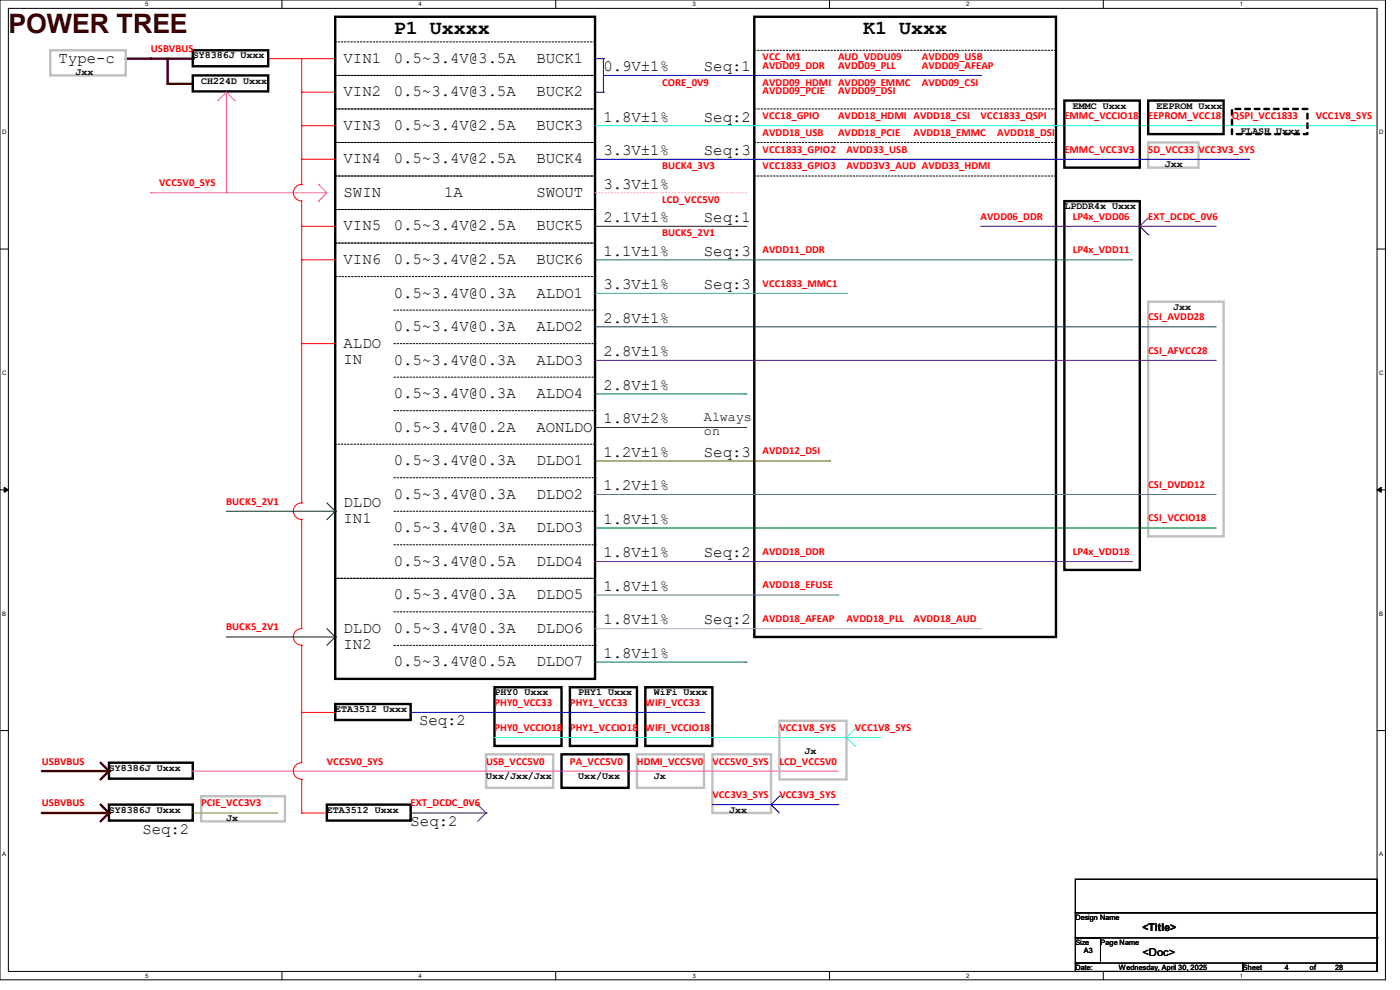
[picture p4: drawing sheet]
<svg xmlns="http://www.w3.org/2000/svg" width="297mm" height="210mm" viewBox="0 0 297 210" stroke-linecap="round" stroke-linejoin="round" font-family="sans-serif">
<path d="M0 0h293.9v207.9h-293.9zM1.8 1.8h290.3v204.3h-290.3z" fill="none" stroke="#000" stroke-width=".21"/>
<g fill="#fff">
<path d="M30.8 .2h.7v1.4h-.7z"/>
<path d="M30.8 206.2h.7v1.4h-.7z"/>
</g>
<path d="M59.8 0v1.8M59.8 206.1v1.8" fill="none" stroke="#000" stroke-width=".21"/>
<g fill="#fff">
<path d="M88.8 .2h.7v1.4h-.7z"/>
<path d="M88.8 206.2h.7v1.4h-.7z"/>
</g>
<path d="M117.9 0v1.8M117.9 206.1v1.8" fill="none" stroke="#000" stroke-width=".21"/>
<g fill="#fff">
<path d="M146.9 .2h.7v1.4h-.7z"/>
<path d="M146.9 206.2h.7v1.4h-.7z"/>
</g>
<path d="M176 0v1.8M176 206.1v1.8" fill="none" stroke="#000" stroke-width=".21"/>
<g fill="#fff">
<path d="M205 .2h.7v1.4h-.7z"/>
<path d="M205 206.2h.7v1.4h-.7z"/>
</g>
<path d="M234.1 0v1.8M234.1 206.1v1.8" fill="none" stroke="#000" stroke-width=".21"/>
<g fill="#fff">
<path d="M263.1 .2h.6v1.4h-.6z"/>
<path d="M263.1 206.2h.6v1.4h-.6z"/>
<path d="M.5 27.3h.9v1.4h-.9z"/>
<path d="M292.6 27.3h.9v1.4h-.9z"/>
<path d="M.5 78.4h.9v1.4h-.9z"/>
<path d="M292.6 78.4h.9v1.4h-.9z"/>
</g>
<path d="M0 52.8h1.8M292.1 52.8h1.8" fill="none" stroke="#000" stroke-width=".21"/>
<g fill="#fff">
<path d="M.5 129.5h.8v1.4h-.8z"/>
<path d="M292.6 129.5h.8v1.4h-.8z"/>
</g>
<path d="M0 103.9h1.8M292.1 103.9h1.8" fill="none" stroke="#000" stroke-width=".21"/>
<path d="M.9 103.4l.9 .5-.9 .5zM292.1 103.9l.9-.5v1z" fill="#000" stroke="#000" stroke-width=".21"/>
<g fill="#fff">
<path d="M.5 180.5h.8v1.4h-.8z"/>
<path d="M292.6 180.5h.8v1.4h-.8z"/>
</g>
<path d="M0 155h1.8M292.1 155h1.8" fill="none" stroke="#000" stroke-width=".21"/>
<path d="M26.7 12.4h5.3" fill="none" stroke="#800000" stroke-width=".51"/>
<circle cx="32" cy="12.4" r=".25" fill="#800000"/>
<path d="M35.6 12.4v5.4" fill="none" stroke="#800000" stroke-width=".51"/>
<circle cx="35.6" cy="17.8" r=".25" fill="#800000"/>
<path d="M32 12.4h8.9" fill="none" stroke="#800000" stroke-width=".51"/>
<circle cx="40.9" cy="12.4" r=".25" fill="#800000"/>
<path d="M56.9 12.4h14.2M71.1 12.4h.1" fill="none" stroke="#f00" stroke-width=".21"/>
<path d="M126.2 12.4h1.8M128 12.4h.1M128 12.4v7.2M128 16h80M208 16h.1" fill="none" stroke="#0000a0" stroke-width=".21"/>
<path d="M35.6 17.8h5.3" fill="none" stroke="#800000" stroke-width=".51"/>
<circle cx="35.6" cy="17.8" r=".25" fill="#800000"/>
<g fill="none" stroke="#f00" stroke-width=".21">
<path d="M64 19.6h.1M64 19.6h7.1M64 12.4v26.7M64 26.7h.1M64 33.8h.1M64 39.1h.1M64 26.7h7.1M64 33.8h7.1M64 39.1a1.76 1.76 0 0 0-1.8 1.8 1.76 1.76 0 0 0 1.8 1.7M64 48h.1M64 55.1h.1M64 48h7.1"/>
<path d="M64 55.1h7.1M64 42.7v64M64 72.9h.1M64 72.9h7.1M64 110.2h.1M64 110.2v23.1a1.76 1.76 0 0 0-1.8 1.8 1.76 1.76 0 0 0 1.8 1.8M64 106.7h.1M64 106.7a1.76 1.76 0 0 0-1.8 1.7 1.76 1.76 0 0 0 1.8 1.8M64 151.1h.1M64 151.1h7.1"/>
</g>
<path d="M126.2 19.6h1.8M128 19.6h.1M87.1 151.1h62.3M149.4 151.1h.1" fill="none" stroke="#0000a0" stroke-width=".21"/>
<g fill="none" stroke="#000" stroke-width=".51">
<path d="M40.9 10.7h16v3.4h-16zM40.9 16h16v3.4h-16zM71.1 3.6h55.1v140.4h-55.1zM160 3.6h64v131.5h-64zM225.8 21.3h16v14.3h-16zM243.6 21.3h16v7.1h-16zM225.8 42.7h16v78.2h-16zM71.1 149.4h16v3.3h-16zM104.9 145.8h14.2v12.4h-14.2zM120.9 145.8h14.2v12.4h-14.2zM136.9 145.8h14.2v12.4h-14.2zM23.1 161.8h17.8v3.4h-17.8z"/>
<path d="M23.1 170.7h17.8v3.4h-17.8zM69.3 170.7h17.8v3.4h-17.8zM119.1 160h14.2v7.1h-14.2z"/>
</g>
<path d="M126.2 26.7h165.4M291.6 26.7h.1M104.9 156.5h81.8M186.7 156.5h.1" fill="none" stroke="#0ff" stroke-width=".21"/>
<g fill="none" stroke="#000" stroke-width=".21" stroke-dasharray=".3">
<path d="M71.1 8.9h55.1v7.1h-55.1zM71.1 16h55.1v7.1h-55.1zM160 10.7h64v12.4h-64zM71.1 23.1h55.1v7.1h-55.1zM71.1 30.2h55.1v7.1h-55.1zM71.1 37.3h55.1v7.1h-55.1zM160 30.2h.1M160 37.3h.1M224 30.2h-64M224 37.3h-64M71.1 51.6h55.1v7.1h-55.1zM71.1 44.4h55.1v7.2h-55.1z"/>
<path d="M83.6 65.8h42.6M83.6 72.9h42.6M126.2 65.8h.1M126.2 72.9h.1M71.1 94.2h55.1v28.5h-55.1zM83.6 80h42.6M83.6 87.1h42.6M126.2 80h.1M126.2 87.1h.1M83.6 101.3h42.6M83.6 108.5h42.6M83.6 115.6h42.6"/>
<path d="M126.2 101.3h.1M126.2 108.5h.1M126.2 115.6h.1M71.1 122.7h55.1v21.3h-55.1zM83.6 129.8h42.6M83.6 136.9h42.6M126.2 129.8h.1M126.2 136.9h.1"/>
</g>
<path d="M10.7 10.7h16v5.3h-16zM243.6 30.2h10.7v5.4h-10.7zM243.6 64h16v49.8h-16zM42.7 168.9h17.8v5.3h-17.8zM103.1 160h14.2v7.1h-14.2zM135.1 160h14.3v7.1h-14.3zM151.1 160h12.5v12.5h-12.5z" fill="none" stroke="#c0c0c0" stroke-width=".51"/>
<path d="M261.4 23.1h16v5.3h-16z" fill="none" stroke="#000" stroke-width=".51" stroke-dasharray="1 1"/>
<path d="M126.2 33.8h138.7M264.9 33.8h.1" fill="none" stroke="#00f" stroke-width=".21"/>
<path d="M126.2 40.9h32M158.2 40.9h.1" fill="none" stroke="#ff80ff" stroke-width=".21" stroke-dasharray=".3"/>
<path d="M208 48h49.8M241.8 48h.1M241.8 48l1.8 1.8M243.6 49.8h.1M243.6 46.2l-1.8 1.8M257.8 48h.1M126.2 76.5h131.6M257.8 76.5h.1M126.2 119.1h113.8M240 119.1h.1" fill="none" stroke="#400080" stroke-width=".21"/>
<path d="M126.2 48h32M158.2 48h.1M48 108.5h23.1M69.3 106.7l1.8 1.8M71.1 108.5h.1M71.1 108.5l-1.8 1.7M48 135.1h23.1M69.3 133.3l1.8 1.8M71.1 135.1h.1M71.1 135.1l-1.8 1.8" fill="none" stroke="#004000" stroke-width=".21"/>
<path d="M126.2 55.1h113.8M240 55.1h.1" fill="none" stroke="#008040" stroke-width=".21"/>
<path d="M126.2 62.2h53.4M179.6 62.2h.1" fill="none" stroke="#00ff40" stroke-width=".21"/>
<path d="M126.2 69.3h131.6M257.8 69.3h.1" fill="none" stroke="#004080" stroke-width=".21"/>
<path d="M126.2 83.6h32M126.2 90.7h32M158.2 83.6h.1M158.2 90.7h.1M126.2 112h131.6M257.8 112h.1M126.2 140.5h32M158.2 140.5h.1" fill="none" stroke="#008000" stroke-width=".21"/>
<path d="M126.2 97.8h49.8M176 97.8h.1" fill="none" stroke="#804000" stroke-width=".21"/>
<path d="M126.2 104.9h131.6M257.8 104.9h.1" fill="none" stroke="#408080" stroke-width=".21"/>
<path d="M126.2 126.2h51.6M177.8 126.2h.1" fill="none" stroke="#0080ff" stroke-width=".21"/>
<path d="M126.2 133.3h81.8M208 133.3h.1" fill="none" stroke="#8080ff" stroke-width=".21"/>
<path d="M48 19.6l-1.8 1.7M48 19.6v21.3M48 19.6l1.8 1.7M46.2 21.3h.1M49.8 21.3h.1M67.6 39.1h.1M67.6 39.1l1.7 1.8M32 40.9h.1M32 40.9h37.3M48 40.9h.1M67.6 42.7h.1M69.3 40.9l-1.7 1.8" fill="none" stroke="#f0f" stroke-width=".21"/>
<path d="M21.3 161.8l1.8 1.8" fill="none" stroke="#800000" stroke-width=".51"/>
<circle cx="23.1" cy="163.6" r=".25" fill="#800000"/>
<path d="M8.9 163.6h14.2" fill="none" stroke="#800000" stroke-width=".51"/>
<circle cx="23.1" cy="163.6" r=".25" fill="#800000"/>
<path d="M40.9 163.6h.1M40.9 163.6h136.9" fill="none" stroke="#f0f" stroke-width=".21"/>
<path d="M23.1 163.6l-1.8 1.8" fill="none" stroke="#800000" stroke-width=".51"/>
<circle cx="23.1" cy="163.6" r=".25" fill="#800000"/>
<path d="M103.1 172.5h.1M103.1 172.5l-1.8 1.7" fill="none" stroke="#400080" stroke-width=".21"/>
<path d="M21.3 170.7l1.8 1.8" fill="none" stroke="#800000" stroke-width=".51"/>
<circle cx="23.1" cy="172.5" r=".25" fill="#800000"/>
<path d="M101.3 170.7h.1M101.3 170.7l1.8 1.8" fill="none" stroke="#400080" stroke-width=".21"/>
<path d="M8.9 172.5h14.2" fill="none" stroke="#800000" stroke-width=".51"/>
<circle cx="23.1" cy="172.5" r=".25" fill="#800000"/>
<path d="M40.9 172.5h17.8M58.7 172.5h.1" fill="none" stroke="#808040" stroke-width=".21"/>
<path d="M64 172.5h.1M64 172.5h5.3" fill="none" stroke="#f00" stroke-width=".21"/>
<path d="M87.1 172.5h16M103.1 172.5h.1" fill="none" stroke="#400080" stroke-width=".21"/>
<path d="M23.1 172.5l-1.8 1.7" fill="none" stroke="#800000" stroke-width=".51"/>
<circle cx="23.1" cy="172.5" r=".25" fill="#800000"/>
<path d="M151.1 170.7h26.7M163.6 170.7h.1M163.6 170.7l1.8 1.8M165.4 168.9h.1M165.4 168.9l-1.8 1.8M177.8 170.7h.1" fill="none" stroke="#00f" stroke-width=".21"/>
<path d="M165.4 152.9h14.2v12.5h-14.2z" fill="none" stroke="#c0c0c0" stroke-width=".51"/>
<path d="M181.4 154.7h.1M181.4 158.2h.1M181.4 154.7l-1.8 1.8 1.8 1.7" fill="none" stroke="#0ff" stroke-width=".21"/>
<path d="M64 136.9h.1M64 136.9v24.9a1.76 1.76 0 0 0-1.8 1.8 1.76 1.76 0 0 0 1.8 1.7M64 165.4h.1M64 165.4v7.1" fill="none" stroke="#f00" stroke-width=".21"/>
<path d="M228.1 186.5h64v7.1h-64zM228.1 193.6h64v5.4h-64zM228.1 199h5.4v5.3h-5.4zM292.1 199h.1M292.1 199v5.3M228.1 204.3h35.6v1.8h-35.6zM263.7 204.3h28.4v1.8h-28.4z" fill="none" stroke="#000" stroke-width=".21"/>
<text font-size="5.7" fill="#400000" x="1.8" y="7.1">POWER TREE</text>
<g font-size="4.2">
<text x="83.6" y="7.1">P1 Uxxxx</text>
<text x="183.1" y="7.1">K1 Uxxx</text>
</g>
<g font-size="3.3">
<text x="12.4" y="13.3">Type-c</text>
<text x="72.9" y="13.3">VIN1</text>
<text x="83.6" y="13.3">0.5~3.4V@3.5A</text>
<text x="113.8" y="13.3">BUCK1</text>
<text x="128" y="15.1">0.9V±1%</text>
<text x="149.4" y="15.1">Seq:1</text>
<text x="72.9" y="20.4">VIN2</text>
<text x="83.6" y="20.4">0.5~3.4V@3.5A</text>
<text x="113.8" y="20.4">BUCK2</text>
<text x="72.9" y="27.6">VIN3</text>
<text x="83.6" y="27.6">0.5~3.4V@2.5A</text>
<text x="113.8" y="27.6">BUCK3</text>
<text x="128" y="25.8">1.8V±1%</text>
<text x="149.4" y="25.8">Seq:2</text>
<text x="72.9" y="34.7">VIN4</text>
<text x="83.6" y="34.7">0.5~3.4V@2.5A</text>
<text x="113.8" y="34.7">BUCK4</text>
<text x="128" y="32.9">3.3V±1%</text>
<text x="149.4" y="32.9">Seq:3</text>
<text x="72.9" y="41.8">SWIN</text>
<text x="94.2" y="41.8">1A</text>
<text x="113.8" y="41.8">SWOUT</text>
<text x="128" y="40">3.3V±1%</text>
<text x="128" y="47.1">2.1V±1%</text>
<text x="149.4" y="47.1">Seq:1</text>
<text x="72.9" y="48.9">VIN5</text>
<text x="83.6" y="48.9">0.5~3.4V@2.5A</text>
<text x="113.8" y="48.9">BUCK5</text>
<text x="72.9" y="56">VIN6</text>
<text x="83.6" y="56">0.5~3.4V@2.5A</text>
<text x="113.8" y="56">BUCK6</text>
<text x="128" y="54.2">1.1V±1%</text>
<text x="149.4" y="54.2">Seq:3</text>
<text x="83.6" y="63.1">0.5~3.4V@0.3A</text>
<text x="113.8" y="63.1">ALDO1</text>
<text x="128" y="61.3">3.3V±1%</text>
<text x="149.4" y="61.3">Seq:3</text>
<text x="83.6" y="70.2">0.5~3.4V@0.3A</text>
<text x="113.8" y="70.2">ALDO2</text>
<text x="128" y="68.5">2.8V±1%</text>
<text x="72.9" y="73.8">ALDO</text>
<text x="72.9" y="77.1">IN</text>
<text x="83.6" y="77.3">0.5~3.4V@0.3A</text>
<text x="113.8" y="77.3">ALDO3</text>
<text x="128" y="75.6">2.8V±1%</text>
<text x="128" y="82.7">2.8V±1%</text>
<text x="83.6" y="84.5">0.5~3.4V@0.3A</text>
<text x="113.8" y="84.5">ALDO4</text>
<text x="128" y="89.8">1.8V±2%</text>
<text x="83.6" y="91.6">0.5~3.4V@0.2A</text>
<text x="113.8" y="91.6">AONLDO</text>
<text x="83.6" y="98.7">0.5~3.4V@0.3A</text>
<text x="113.8" y="98.7">DLDO1</text>
<text x="128" y="96.9">1.2V±1%</text>
<text x="149.4" y="96.9">Seq:3</text>
<text x="72.9" y="107.6">DLDO</text>
<text x="83.6" y="105.8">0.5~3.4V@0.3A</text>
<text x="113.8" y="105.8">DLDO2</text>
<text x="128" y="104">1.2V±1%</text>
<text x="72.9" y="110.9">IN1</text>
<text x="83.6" y="112.9">0.5~3.4V@0.3A</text>
<text x="113.8" y="112.9">DLDO3</text>
<text x="128" y="111.1">1.8V±1%</text>
<text x="128" y="118.2">1.8V±1%</text>
<text x="149.4" y="118.2">Seq:2</text>
<text x="83.6" y="120">0.5~3.4V@0.5A</text>
<text x="113.8" y="120">DLDO4</text>
<text x="128" y="125.3">1.8V±1%</text>
<text x="83.6" y="127.1">0.5~3.4V@0.3A</text>
<text x="113.8" y="127.1">DLDO5</text>
<text x="72.9" y="134.2">DLDO</text>
<text x="72.9" y="137.6">IN2</text>
<text x="83.6" y="134.2">0.5~3.4V@0.3A</text>
<text x="113.8" y="134.2">DLDO6</text>
<text x="128" y="132.5">1.8V±1%</text>
<text x="149.4" y="132.5">Seq:2</text>
<text x="83.6" y="141.4">0.5~3.4V@0.5A</text>
<text x="113.8" y="141.4">DLDO7</text>
<text x="128" y="139.6">1.8V±1%</text>
<text x="88.9" y="153.8">Seq:2</text>
<text x="30.2" y="176.9">Seq:2</text>
<text x="87.1" y="175.1">Seq:2</text>
</g>
<g font-size="2.8">
<text x="149.4" y="89.4">Always</text>
<text x="149.4" y="92.2">on</text>
</g>
<g font-size="2.3" fill="#f00">
<text x="32" y="11">USBVBUS</text>
<text x="161.8" y="14.6">AVDD09_DDR</text>
<text x="161.8" y="12.8">VCC_M1</text>
<text x="177.8" y="14.6">AVDD09_PLL</text>
<text x="177.8" y="12.8">AUD_VDDU09</text>
<text x="195.6" y="12.8">AVDD09_USB</text>
<text x="195.6" y="14.6">AVDD09_AFEAP</text>
<text x="140.5" y="18.2">CORE_0V9</text>
<text x="161.8" y="19.9">AVDD09_PCIE</text>
<text x="161.8" y="18.2">AVDD09_HDMI AVDD09_EMMC</text>
<text x="177.8" y="19.9">AVDD09_DSI</text>
<text x="195.6" y="18.2">AVDD09_CSI</text>
<text x="161.8" y="28.8">AVDD18_USB</text>
<text x="161.8" y="25.3">VCC18_GPIO</text>
<text x="177.8" y="25.3">AVDD18_HDMI AVDD18_CSI</text>
<text x="177.8" y="28.8">AVDD18_PCIE</text>
<text x="193.8" y="28.8">AVDD18_EMMC</text>
<text x="208" y="25.3">VCC1833_QSPI</text>
<text x="211.6" y="28.8">AVDD18_DSI</text>
<text x="225.8" y="25.3">EMMC_VCCIO18</text>
<text x="243.6" y="25.3">EEPROM_VCC18</text>
<text x="261.4" y="25.3">QSPI_VCC1833</text>
<text x="279.1" y="25.3">VCC1V8_SYS</text>
<text x="140.5" y="35.9">BUCK4_3V3</text>
<text x="161.8" y="35.9">VCC1833_GPIO3</text>
<text x="161.8" y="32.4">VCC1833_GPIO2</text>
<text x="179.6" y="35.9">AVDD3V3_AUD AVDD33_HDMI</text>
<text x="179.6" y="32.4">AVDD33_USB</text>
<text x="225.8" y="32.4">EMMC_VCC3V3</text>
<text x="243.6" y="32.4">SD_VCC33</text>
<text x="254.3" y="32.4">VCC3V3_SYS</text>
<text x="33.8" y="39.5">VCC5V0_SYS</text>
<text x="140.5" y="43.1">LCD_VCC5V0</text>
<text x="208" y="46.6">AVDD06_DDR</text>
<text x="227.6" y="46.6">LP4x_VDD06</text>
<text x="243.6" y="46.6">EXT_DCDC_0V6</text>
<text x="140.5" y="50.2">BUCK5_2V1</text>
<text x="161.8" y="53.7">AVDD11_DDR</text>
<text x="227.6" y="53.7">LP4x_VDD11</text>
<text x="161.8" y="60.8">VCC1833_MMC1</text>
<text x="243.6" y="67.9">CSI_AVDD28</text>
<text x="243.6" y="75.1">CSI_AFVCC28</text>
<text x="161.8" y="96.4">AVDD12_DSI</text>
<text x="48" y="107.1">BUCK5_2V1</text>
<text x="243.6" y="103.5">CSI_DVDD12</text>
<text x="243.6" y="110.6">CSI_VCCIO18</text>
<text x="161.8" y="117.7">AVDD18_DDR</text>
<text x="227.6" y="117.7">LP4x_VDD18</text>
<text x="161.8" y="124.8">AVDD18_EFUSE</text>
<text x="161.8" y="132">AVDD18_AFEAP</text>
<text x="179.6" y="132">AVDD18_PLL</text>
<text x="193.8" y="132">AVDD18_AUD</text>
<text x="48" y="133.7">BUCK5_2V1</text>
<text x="104.9" y="149.7">PHY0_VCC33</text>
<text x="120.9" y="149.7">PHY1_VCC33</text>
<text x="136.9" y="149.7">WIFI_VCC33</text>
<text x="104.9" y="155.1">PHY0_VCCIO18</text>
<text x="120.9" y="155.1">PHY1_VCCIO18</text>
<text x="136.9" y="155.1">WIFI_VCCIO18</text>
<text x="165.4" y="155.1">VCC1V8_SYS</text>
<text x="181.4" y="155.1">VCC1V8_SYS</text>
<text x="8.9" y="162.2">USBVBUS</text>
<text x="69.3" y="162.2">VCC5V0_SYS</text>
<text x="103.1" y="162.2">USB_VCC5V0</text>
<text x="120.9" y="162.2">PA_VCC5V0</text>
<text x="135.1" y="162.2">HDMI_VCC5V0</text>
<text x="151.1" y="162.2">VCC5V0_SYS</text>
<text x="165.4" y="162.2">LCD_VCC5V0</text>
<text x="8.9" y="171.1">USBVBUS</text>
<text x="42.7" y="171.1">PCIE_VCC3V3</text>
<text x="87.1" y="171.1">EXT_DCDC_0V6</text>
<text x="151.1" y="169.3">VCC3V3_SYS</text>
<text x="165.4" y="169.3">VCC3V3_SYS</text>
</g>
<g font-size="2.3">
<text x="242.4" y="197.5">&lt;Title&gt;</text>
<text x="242.4" y="202.8">&lt;Doc&gt;</text>
</g>
<g font-size="2.1">
<text x="16" y="16">Jxx</text>
<text x="40.9" y="12.4">SY8386J Uxxx</text>
<text x="42.7" y="17.7">CH224D Uxxx</text>
<text x="227.6" y="23.1">EMMC Uxxx</text>
<text x="245.4" y="23.1">EEPROM Uxxx</text>
<text x="263.1" y="28.4">FLASH Uxxx</text>
<text x="247.1" y="35.5">Jxx</text>
<text x="225.8" y="44.4">LPDDR4x Uxxx</text>
<text x="248.9" y="65.7">Jxx</text>
<text x="104.9" y="147.5">PHY0 Uxxx</text>
<text x="122.7" y="147.5">PHY1 Uxxx</text>
<text x="138.7" y="147.5">WiFi Uxxx</text>
<text x="71.1" y="151.1">ETA3512 Uxxx</text>
<text x="170.7" y="160">Jx</text>
<text x="23.1" y="163.5">SY8386J Uxxx</text>
<text x="103.1" y="165.3">Uxx/Jxx/Jxx</text>
<text x="122.7" y="165.3">Uxx/Uxx</text>
<text x="138.7" y="165.3">Jx</text>
<text x="23.1" y="172.4">SY8386J Uxxx</text>
<text x="69.3" y="172.4">ETA3512 Uxxx</text>
<text x="154.7" y="172.4">Jxx</text>
<text x="48" y="174.2">Jx</text>
</g>
<g font-size="1.6">
<text x="228.1" y="195.1">Design Name</text>
<text x="228.1" y="200.4">Size</text>
<text x="229.9" y="202.2">A3</text>
<text x="233.5" y="200.4">Page Name</text>
<text x="228.1" y="205.7">Date:</text>
<text x="237.4" y="205.7">Wednesday, April 30, 2025</text>
<text x="263.7" y="205.7">Sheet</text>
<text x="272.6" y="205.7">4</text>
<text x="277.9" y="205.7">of</text>
<text x="283.2" y="205.7">28</text>
</g>
<g font-size="1.3">
<text x="30.8" y="1.3">5</text>
<text x="88.8" y="1.3">4</text>
<text x="146.9" y="1.3">3</text>
<text x="205" y="1.3">2</text>
<text x="263.1" y="1.3">1</text>
<text x=".5" y="28.4">D</text>
<text x="292.6" y="28.4">D</text>
<text x=".5" y="79.5">C</text>
<text x="292.6" y="79.5">C</text>
<text x=".5" y="130.6">B</text>
<text x="292.6" y="130.6">B</text>
<text x=".5" y="181.7">A</text>
<text x="292.6" y="181.7">A</text>
<text x="30.8" y="207.4">5</text>
<text x="88.8" y="207.4">4</text>
<text x="146.9" y="207.4">3</text>
<text x="205" y="207.4">2</text>
<text x="263.1" y="207.4">1</text>
</g>
</svg>
